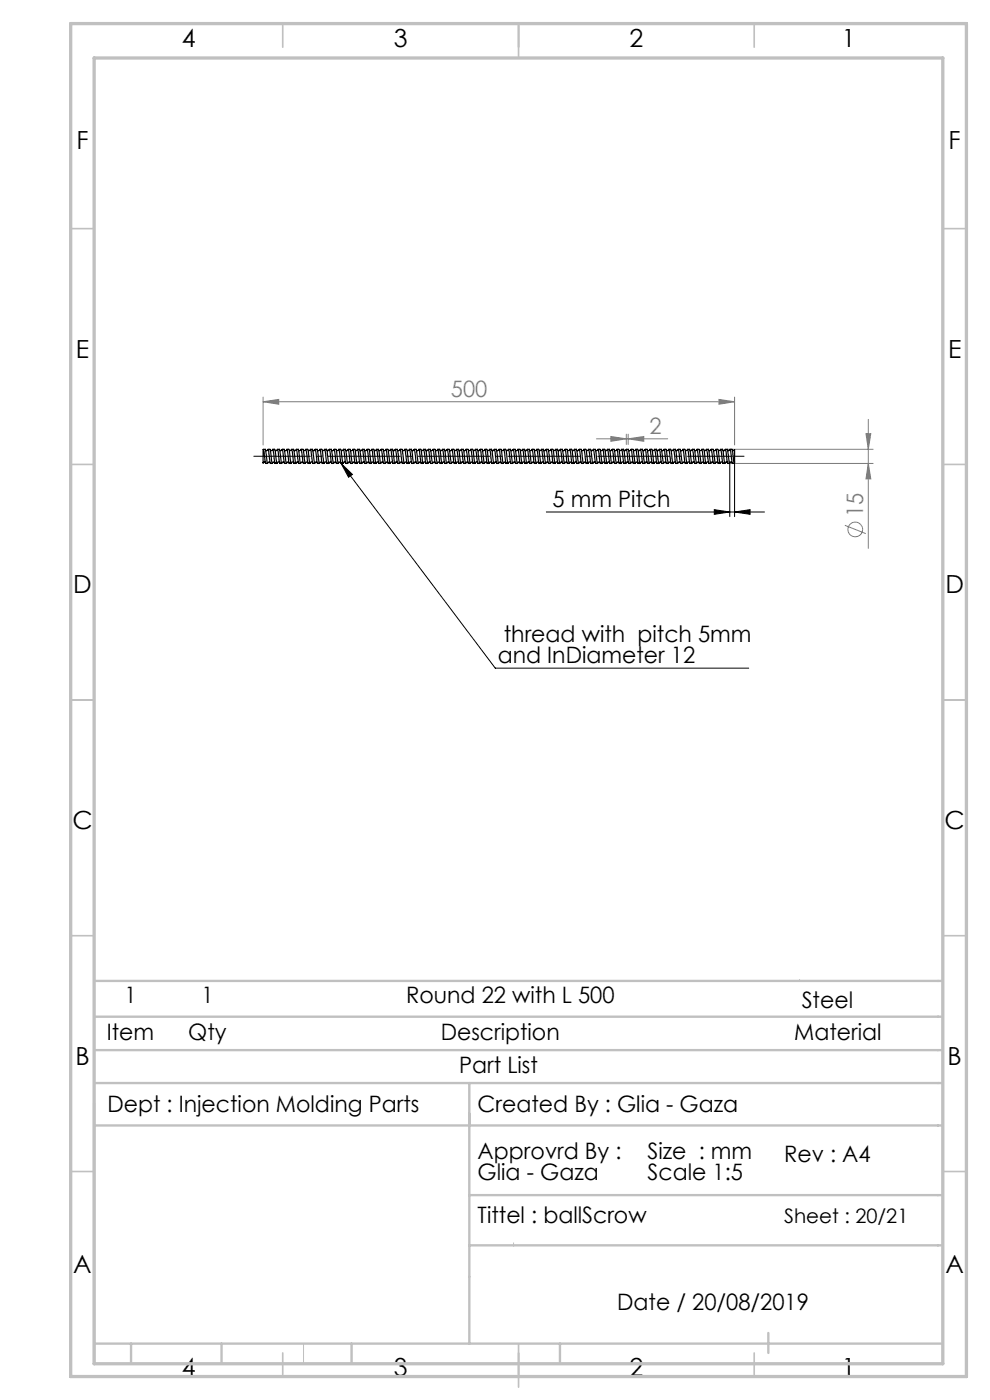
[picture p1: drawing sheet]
<svg xmlns="http://www.w3.org/2000/svg" width="210mm" height="297mm" viewBox="0 0 210 297" stroke-linecap="round" stroke-linejoin="round" font-family="sans-serif">
<g fill="none" stroke="#808080" stroke-width=".21">
<path d="M55.8 85.2l3.3-.5v1.1zM55.8 84.2v10.2M55.8 85.2h100M126.5 93.1h15.1M129.6 92.6l3.3 .5-3.3 .5zM132.9 92.1v2.2M133.2 93.1l3.4-.5v1zM133.2 92.1v2.2M152.5 84.7l3.3 .5-3.3 .6zM154.3 95.3h30.9M154.8 98.3h30.4M155.8 84.2v10.2"/>
<path d="M183.7 92h1l-.5 3.3zM184.2 98.3l.5 3.3h-1zM184.2 89v27.3M179.2 111.4l4.5 1.8"/>
<circle cx="181.4" cy="112.3" r="1.55"/>
</g>
<path d="M72.4 98.3l2.4 2.3-.9 .6zM72.4 98.3l32.7 43.4h53.7M154.8 97.8v11.8M155.8 97.8v11.8M115.9 108.6h46.3M151.5 108.1l3.3 .5-3.3 .5zM155.8 108.6l3.3-.5v1z" fill="none" stroke="#000" stroke-width=".21"/>
<path d="M157.8 96.8h-104" fill="none" stroke="#000" stroke-width=".21" stroke-dasharray="15.2 1.3 1.3 1.3" stroke-dashoffset="3.2"/>
<path d="M155.4 95.6l.2 2.4M155.8 95.4v2.8M169.6 207.8l.2 .3M99.6 229.8v23.7M108.9 263.7v.7M64.4 285v4.3" fill="none" stroke="#c0c0c0" stroke-width=".21"/>
<g fill="none" stroke="#c0c0c0" stroke-width=".35">
<path d="M60 5v5M110 5v7.3M160 5v5M15 48.5h5M200 48.5h5M15 98.5h5M200 98.5h5M15 148.5h5M200 148.5h5M15 198.5h5M200 198.5h5M15 248.5h5"/>
<path d="M200 248.5h5M60 287v5M110 285v9.3M160 287v5"/>
</g>
<g fill="none" stroke="#c0c0c0" stroke-width=".5">
<path d="M20 215.7h180M20 208.1h180M20 229.8h180M20 234v55.3M20 238.8h180M20 222.8h180M99.6 229.8v55.2M99.6 253.5h100.4M99.6 264.2h100.4M20 285h180M27.8 285v4.3M47 285v4.3"/>
<path d="M74.6 285v4.3M118.8 285v4.3M163 282.8v4.2"/>
</g>
<path d="M15 5h190v287h-190zM20 12.3h180v277h-180z" fill="none" stroke="#c0c0c0" stroke-width=".7"/>
<g fill="#000">
<path d="M72.4 98.3l2.4 2.3-.9 .6z"/>
<path d="M155.8 108.6l3.3-.5v1zM151.5 108.1l3.3 .5-3.3 .5z"/>
</g>
<g fill="#808080">
<path d="M133.2 93.1l3.4-.5v1zM129.6 92.6l3.3 .5-3.3 .5z"/>
<path d="M183.7 92h1l-.5 3.3zM184.2 98.3l.5 3.3h-1z"/>
<path d="M55.8 85.2l3.3-.5v1.1zM152.5 84.7l3.3 .5-3.3 .6z"/>
</g>
<g fill="none" stroke="#000" stroke-width=".25">
<path d="M55.9 95.3l.4 .1 .4 2.9 .3-.3 .3 .2M56.3 98.2l-.3-.2-.2 .2v-2.9l.5 2.9 .5 .1M56.4 95.6l.5-.2 .4 2.8 .4 .1M56.9 95.3l.4 .1 .4 2.9 .3-.3 .3 .2M57.4 95.6h.3l.2-.2 .4 2.8 .5 .1M57.9 95.3l.4 .1 .4 2.9 .3-.3 .3 .2M58.4 95.6l.5-.2 .4 2.8 .5 .1M58.9 95.3l.4 .1 .5 2.9v-.2M59.4 95.6l.5-.2 .4 2.8 .4 .1M59.9 95.3l.4 .1 .4 2.9 .3-.3 .3 .2M59.9 98.1l.2-.1 .2 .2M60.4 95.6l.5-.2 .4 2.8 .5 .1"/>
<path d="M60.9 95.3l.4 .1 .4 2.9 .3-.3 .3 .2M61.4 95.6l.5-.2 .4 2.8 .5 .1M61.9 95.3l.4 .1 .4 2.9 .3-.3 .3 .2M62.4 95.6l.5-.2 .4 2.8 .4 .1M62.9 95.3l.4 .1 .3 2.4 .1 .5 .1-.1a.25 .25 0 0 1 .2-.2 .25 .25 0 0 1 .3 .2M63.4 95.6l.5-.2 .4 2.8 .5 .1M63.9 95.3l.4 .1 .4 2.9 .3-.3 .3 .2M64.4 95.6l.5-.2 .4 2.8 .5 .1M64.9 95.3l.4 .1 .5 2.9v-.2M65.4 95.6l.5-.2 .4 2.8 .4 .1M65.9 95.3l.4 .1 .4 2.9 .1-.1a.25 .25 0 0 1 .2-.2 .25 .25 0 0 1 .3 .2M65.9 98.1l.2-.1 .2 .2"/>
<path d="M66.4 95.6l.5-.2 .4 2.8 .5 .1M66.9 95.3l.4 .1 .4 2.9 .4-.3 .2 .2M67.4 95.6l.5-.2 .4 2.8 .5 .1M67.9 95.3l.4 .1 .5 2.9v-.2M68.4 95.6h.3l.2-.2 .4 2.8 .4 .1M68.9 95.3l.4 .1 .4 2.9 .1-.1a.25 .25 0 0 1 .2-.2 .25 .25 0 0 1 .3 .2M68.9 98.1l.2-.1 .2 .2M69.4 95.6l.5-.2 .4 2.8 .5 .1M69.9 95.3l.4 .1 .4 2.9 .3-.3 .3 .2M70.4 95.6l.5-.2 .4 2.8 .5 .1M70.9 95.3l.4 .1 .5 2.9v-.2M71.4 95.6h.3l.2-.2 .4 2.8 .5 .1"/>
<path d="M71.9 95.3l.4 .1 .4 2.9 .1-.1a.25 .25 0 0 1 .2-.2 .25 .25 0 0 1 .3 .2M71.9 98.1l.2-.1 .2 .2M72.4 95.6l.5-.2 .4 2.8 .5 .1M72.8 95.3l.5 .1 .4 2.9 .3-.3 .3 .2M73.4 95.6l.5-.2 .4 2.8 .5 .1M73.9 95.3l.4 .1 .5 2.9v-.2M74.4 95.6h.3l.2-.2 .4 2.8 .5 .1M74.9 95.3l.4 .1 .4 2.9 .1-.1a.25 .25 0 0 1 .2-.2 .25 .25 0 0 1 .3 .2M74.9 98.1l.2-.1 .2 .2M75.4 95.6l.5-.2 .4 2.8 .5 .1M75.8 95.3l.5 .1 .5 2.9v-.2M76.4 95.6l.5-.2 .4 2.8 .5 .1"/>
<path d="M76.9 95.3l.4 .1 .4 2.9 .3-.3 .3 .2M76.9 98.1l.2-.1 .2 .2M77.4 95.6h.3l.2-.2 .4 2.8 .5 .1M77.9 95.3l.4 .1 .4 2.9 .1-.1a.25 .25 0 0 1 .2-.2 .25 .25 0 0 1 .3 .2M78.4 95.6l.5-.2 .4 2.8 .5 .1M78.9 95.3l.4 .1 .5 2.9v-.2M79.4 95.6l.5-.2 .4 2.8 .5 .1M79.9 95.3l.4 .1 .4 2.9 .3-.3 .3 .2M79.9 98.1l.2-.1 .2 .2M80.4 95.6h.3l.2-.2 .4 2.8 .5 .1M80.9 95.3l.4 .1 .4 2.9 .3-.3 .3 .2M81.4 95.6l.5-.2 .4 2.8 .5 .1"/>
<path d="M81.9 95.3l.4 .1 .5 2.9v-.2M82.4 95.6l.5-.2 .4 2.8 .4 .1M82.9 95.3l.4 .1 .4 2.9 .3-.3 .3 .2M82.9 98.1l.2-.1 .2 .2M83.4 95.6h.2l.3-.2 .4 2.8 .5 .1M83.9 95.3l.4 .1 .4 2.9 .3-.3 .3 .2M84.4 95.6l.5-.2 .4 2.8 .5 .1M84.9 95.3l.4 .1 .4 2.9 .3-.3 .3 .2M85.4 95.6l.5-.2 .4 2.8 .4 .1M85.9 95.3l.4 .1 .4 2.9 .3-.3 .3 .2M86.4 95.6l.5-.2 .4 2.8 .5 .1M86.9 95.3l.4 .1 .4 2.9 .3-.3 .3 .2"/>
<path d="M87.4 95.6l.5-.2 .4 2.8 .5 .1M87.9 95.3l.4 .1 .5 2.9v-.2M88.4 95.6l.5-.2 .4 2.8 .4 .1M88.9 95.3l.4 .1 .3 2.4 .1 .5 .1-.1a.25 .25 0 0 1 .2-.2 .25 .25 0 0 1 .3 .2M88.9 98.1l.2-.1 .2 .2M89.4 95.6l.5-.2 .4 2.8 .5 .1M89.9 95.3l.4 .1 .4 2.9 .3-.3 .3 .2M90.4 95.6l.5-.2 .4 2.8 .5 .1M90.9 95.3l.4 .1 .4 2.9 .3-.3 .3 .2M91.4 95.6l.4-.1 .1-.1 .4 2.8 .4 .1M91.9 95.3l.4 .1 .4 2.9 .1-.1a.25 .25 0 0 1 .2-.2 .25 .25 0 0 1 .3 .2M92.4 95.6l.5-.2 .4 2.8 .5 .1"/>
<path d="M92.9 95.3l.4 .1 .4 2.9 .4-.3 .2 .2M93.4 95.6l.5-.2 .4 2.8 .5 .1M93.9 95.3l.4 .1 .5 2.9v-.2M94.4 95.6h.3l.2-.2 .4 2.8 .4 .1M94.9 95.3l.4 .1 .4 2.9 .1-.1a.25 .25 0 0 1 .2-.2 .25 .25 0 0 1 .3 .2M94.9 98.1l.2-.1 .2 .2M95.4 95.6l.5-.2 .4 2.8 .5 .1M95.8 95.3l.5 .1 .4 2.9 .3-.3 .3 .2M96.4 95.6l.5-.2 .4 2.8 .5 .1M96.9 95.3l.4 .1 .4 2.9 .3-.3 .3 .2M97.4 95.6h.3l.2-.2 .4 2.8 .5 .1M97.9 95.3l.4 .1 .4 2.9 .1-.1a.25 .25 0 0 1 .2-.2 .25 .25 0 0 1 .3 .2"/>
<path d="M98.4 95.6l.5-.2 .4 2.8 .5 .1M98.8 95.3l.5 .1 .4 2.9 .3-.3 .3 .2M99.4 95.6l.5-.2 .4 2.8 .5 .1M99.9 95.3l.4 .1 .5 2.9v-.2M100.4 95.6h.3l.2-.2 .4 2.8 .5 .1M100.9 95.3l.4 .1 .4 2.9 .1-.1a.25 .25 0 0 1 .2-.2 .25 .25 0 0 1 .3 .2M100.9 98.1l.2-.1 .2 .2M101.4 95.6l.5-.2 .4 2.8 .5 .1M101.8 95.3l.5 .1 .5 2.9v-.2M102.4 95.6l.5-.2 .4 2.8 .5 .1M102.9 95.3l.4 .1 .4 2.9 .3-.3 .3 .2M102.9 98.1l.2-.1 .2 .2"/>
<path d="M103.4 95.6h.3l.2-.2 .4 2.8 .5 .1M103.9 95.3l.4 .1 .4 2.9 .3-.3 .3 .2M104.4 95.6l.5-.2 .4 2.8 .5 .1M104.9 95.3l.4 .1 .4 2.9 .3-.3 .3 .2M105.4 95.6l.5-.2 .4 2.8 .5 .1M105.9 95.3l.4 .1 .4 2.9 .3-.3 .3 .2M106.4 95.6h.3l.2-.2 .4 2.8 .5 .1M106.9 95.3l.4 .1 .4 2.9 .3-.3 .3 .2M107.4 95.6l.5-.2 .4 2.8 .5 .1M107.9 95.3l.4 .1 .5 2.9v-.2M108.4 95.6l.5-.2 .4 2.8 .4 .1M108.9 95.3l.4 .1 .4 2.9 .3-.3 .3 .2"/>
<path d="M108.9 98.1l.2-.1 .2 .2M109.4 95.6h.2l.3-.2 .4 2.8 .5 .1M109.9 95.3l.4 .1 .4 2.9 .3-.3 .3 .2M110.4 95.6l.5-.2 .4 2.8 .5 .1M110.9 95.3l.4 .1 .4 2.9 .3-.3 .3 .2M111.4 95.6l.5-.2 .4 2.8 .4 .1M111.9 95.3l.4 .1 .4 2.9 .3-.3 .3 .2M112.4 95.6l.5-.2 .4 2.8 .5 .1M112.9 95.3l.4 .1 .4 2.9 .3-.3 .3 .2M113.4 95.6l.5-.2 .4 2.8 .5 .1M113.9 95.3l.4 .1 .5 2.9v-.2M114.4 95.6l.5-.2 .4 2.8 .4 .1"/>
<path d="M114.9 95.3l.4 .1 .4 2.9 .1-.1a.25 .25 0 0 1 .2-.2 .25 .25 0 0 1 .3 .2M114.9 98.1l.2-.1 .2 .2M115.4 95.6l.5-.2 .4 2.8 .5 .1M115.9 95.3l.4 .1 .4 2.9 .3-.3 .3 .2M116.4 95.6l.5-.2 .4 2.8 .5 .1M116.9 95.3l.4 .1 .5 2.9v-.2M117.4 95.6l.4-.1 .1-.1 .4 2.6 .1 .3h.3M117.9 95.3l.4 .1 .4 2.9 .1-.1a.25 .25 0 0 1 .2-.2 .25 .25 0 0 1 .3 .2M117.9 98.1l.2-.1 .2 .2M118.4 95.6l.5-.2 .4 2.8 .5 .1M118.9 95.3l.4 .1 .4 2.9 .4-.3 .2 .2M119.4 95.6l.5-.2 .4 2.8 .5 .1"/>
<path d="M119.9 95.3l.4 .1 .5 2.9v-.2M120.4 95.6l.4-.1 .1-.1 .3 2.6 .2 .3h.3M120.9 95.3l.4 .1 .4 2.9 .1-.1a.25 .25 0 0 1 .2-.2 .25 .25 0 0 1 .3 .2M120.9 98.1l.2-.1 .2 .2M121.4 95.6l.5-.2 .4 2.8 .5 .1M121.8 95.3l.5 .1 .4 2.9 .3-.3 .3 .2M122.4 95.6l.5-.2 .4 2.8 .5 .1M122.9 95.3l.4 .1 .5 2.9v-.2M123.4 95.6l.4-.1 .1-.1 .4 2.8 .5 .1M123.9 95.3l.4 .1 .4 2.9 .1-.1a.25 .25 0 0 1 .2-.2 .25 .25 0 0 1 .3 .2M123.9 98.1l.2-.1 .2 .2M124.4 95.6l.5-.2 .4 2.8 .5 .1"/>
<path d="M124.8 95.3l.5 .1 .4 2.9 .3-.3 .3 .2M125.4 95.6l.5-.2 .4 2.8 .5 .1M125.9 95.3l.4 .1 .4 2.9 .3-.3 .3 .2M126.4 95.6l.4-.1 .1-.1 .4 2.8 .5 .1M126.9 95.3l.4 .1 .4 2.9 .1-.1a.25 .25 0 0 1 .2-.2 .25 .25 0 0 1 .3 .2M127.4 95.6l.5-.2 .4 2.8 .5 .1M127.8 95.3l.5 .1 .5 2.9v-.2M128.4 95.6l.5-.2 .4 2.8 .5 .1M128.9 95.3l.4 .1 .4 2.9 .3-.3 .3 .2M128.9 98.1l.2-.1 .2 .2M129.4 95.6l.4-.1 .1-.1 .4 2.8 .5 .1M129.9 95.3l.4 .1 .4 2.9 .3-.3 .3 .2"/>
<path d="M130.4 95.6l.5-.2 .4 2.8 .5 .1M130.9 95.3l.4 .1 .5 2.9v-.2M131.4 95.6l.5-.2 .4 2.8 .5 .1M131.9 95.3l.4 .1 .4 2.9 .3-.3 .3 .2M131.9 98.1l.2-.1 .2 .2M132.4 95.6h.3l.2-.2 .4 2.8 .5 .1M132.9 95.3l.4 .1 .4 2.9 .3-.3 .3 .2M133.4 95.6l.5-.2 .4 2.8 .5 .1M133.9 95.3l.4 .1 .4 2.9 .3-.3 .3 .2M134.4 95.6l.5-.2 .4 2.8 .4 .1M134.9 95.3l.4 .1 .4 2.9 .3-.3 .3 .2M135.4 95.6l.5-.2 .3 2.6 .1 .3h.5"/>
<path d="M135.9 95.3l.4 .1 .4 2.9 .3-.3 .3 .2M136.4 95.6l.5-.2 .4 2.8 .5 .1M136.9 95.3l.4 .1 .5 2.9v-.2M137.4 95.6l.5-.2 .4 2.8 .4 .1M137.9 95.3l.4 .1 .4 2.9 .3-.3 .3 .2M137.9 98.1l.2-.1 .2 .2M138.4 95.6l.5-.2 .3 2.6 .1 .3h.5M138.9 95.3l.4 .1 .4 2.9 .3-.3 .3 .2M139.4 95.6l.5-.2 .4 2.8 .5 .1M139.9 95.3l.4 .1 .4 2.9 .3-.3 .3 .2M140.4 95.6l.5-.2 .4 2.8 .4 .1M140.9 95.3l.4 .1 .4 2.9 .1-.1a.25 .25 0 0 1 .2-.2 .25 .25 0 0 1 .3 .2"/>
<path d="M141.4 95.6l.5-.2 .3 2.6 .1 .3h.5M141.9 95.3l.4 .1 .4 2.9 .4-.3 .2 .2M142.4 95.6l.5-.2 .4 2.8 .5 .1M142.9 95.3l.4 .1 .5 2.9v-.2M143.4 95.6l.4-.1 .1-.1 .4 2.6 .1 .3h.3M143.9 95.3l.4 .1 .4 2.9 .1-.1a.25 .25 0 0 1 .2-.2 .25 .25 0 0 1 .3 .2M143.9 98.1l.2-.1 .2 .2M144.4 95.6l.5-.2 .4 2.8 .5 .1M144.9 95.3l.4 .1 .4 2.9 .4-.3 .2 .2M145.4 95.6l.5-.2 .4 2.8 .5 .1M145.9 95.3l.4 .1 .4 2.9 .3-.3 .3 .2M146.4 95.6l.4-.1 .1-.1 .3 2.6 .2 .3h.3"/>
<path d="M146.9 95.3l.4 .1 .4 2.9 .1-.1a.25 .25 0 0 1 .2-.2 .25 .25 0 0 1 .3 .2M147.4 95.6l.5-.2 .4 2.8 .5 .1M147.8 95.3l.5 .1 .4 2.9 .3-.3 .3 .2M148.4 95.6l.5-.2 .4 2.8 .5 .1M148.9 95.3l.4 .1 .5 2.9v-.2M149.4 95.6l.4-.1 .1-.1 .4 2.8 .5 .1M149.9 95.3l.4 .1 .4 2.9 .1-.1a.25 .25 0 0 1 .2-.2 .25 .25 0 0 1 .3 .2M149.9 98.1l.2-.1 .2 .2M150.4 95.6l.5-.2 .4 2.8 .5 .1M150.8 95.3l.5 .1 .4 2.9 .3-.3 .3 .2M151.4 95.6l.5-.2 .4 2.8 .5 .1M151.9 95.3l.4 .1 .4 2.9 .3-.3 .3 .2"/>
<path d="M152.4 95.6h.3l.2-.2 .4 2.8 .5 .1M152.9 95.3l.4 .1 .4 2.9 .1-.1a.25 .25 0 0 1 .2-.2 .25 .25 0 0 1 .3 .2M153.4 95.6l.5-.2 .4 2.8 .5 .1M153.9 95.3l.4 .1 .4 2.9 .3-.3 .3 .2M154.4 95.6l.5-.2 .4 2.8 .5 .1M154.9 95.3l.4 .1 .5 2.9v-2.9l-.1 .2h-.3"/>
</g>
<g font-size="5.3">
<text x="38.5" y="9.9">4</text>
<text x="83.5" y="9.9">3</text>
<text x="133.6" y="9.9">2</text>
<text x="178.6" y="9.9">1</text>
<text x="16.2" y="31.6">F</text>
<text x="201.2" y="31.6">F</text>
<text x="16.1" y="75.9">E</text>
<text x="201.1" y="75.9">E</text>
<text x="15.5" y="125.9">D</text>
<text x="200.5" y="125.9">D</text>
<text x="15.4" y="175.9">C</text>
<text x="200.4" y="175.9">C</text>
<text x="16" y="225.9">B</text>
<text x="201" y="225.9">B</text>
<text x="15.5" y="270.1">A</text>
<text x="200.5" y="270.1">A</text>
<text x="38.5" y="291.9">4</text>
<text x="83.5" y="291.9">3</text>
<text x="133.6" y="291.9">2</text>
<text x="178.6" y="291.9">1</text>
</g>
<g font-size="4.8" fill="#808080">
<text x="95.6" y="84.1">500</text>
<text x="137.8" y="92">2</text>
<text x="183.1" y="109.7" transform="rotate(-90 183.1 109.7)">15</text>
</g>
<g font-size="4.8">
<text x="117.2" y="107.5">5 mm Pitch</text>
<text x="106.9" y="136.1">thread with pitch 5mm</text>
<text x="105.6" y="140.6">and InDiameter 12</text>
<text x="26.4" y="212.7">1</text>
<text x="42.7" y="212.7">1</text>
<text x="86.1" y="212.7">Round 22 with L 500</text>
<text x="170.1" y="213.9">Steel</text>
<text x="22.7" y="220.7">Item</text>
<text x="39.9" y="220.7">Qty</text>
<text x="93.5" y="220.7">Description</text>
<text x="168.5" y="220.7">Material</text>
<text x="97.4" y="227.6">Part List</text>
<text x="22.8" y="235.9">Dept : Injection Molding Parts</text>
<text x="101.3" y="235.9">Created By : Glia - Gaza</text>
<text x="101.3" y="245.8">Approvrd By :</text>
<text x="137.3" y="245.8">Size : mm</text>
<text x="101.3" y="250.3">Glia - Gaza</text>
<text x="137.3" y="250.3">Scale 1:5</text>
<text x="166.3" y="246.5">Rev : A4</text>
<text x="101.3" y="259.5">Tittel : ballScrow</text>
<text x="130.9" y="277.8">Date / 20/08/2019</text>
</g>
<text font-size="4.2" x="166.3" y="259.5">Sheet : 20/21</text>
</svg>
